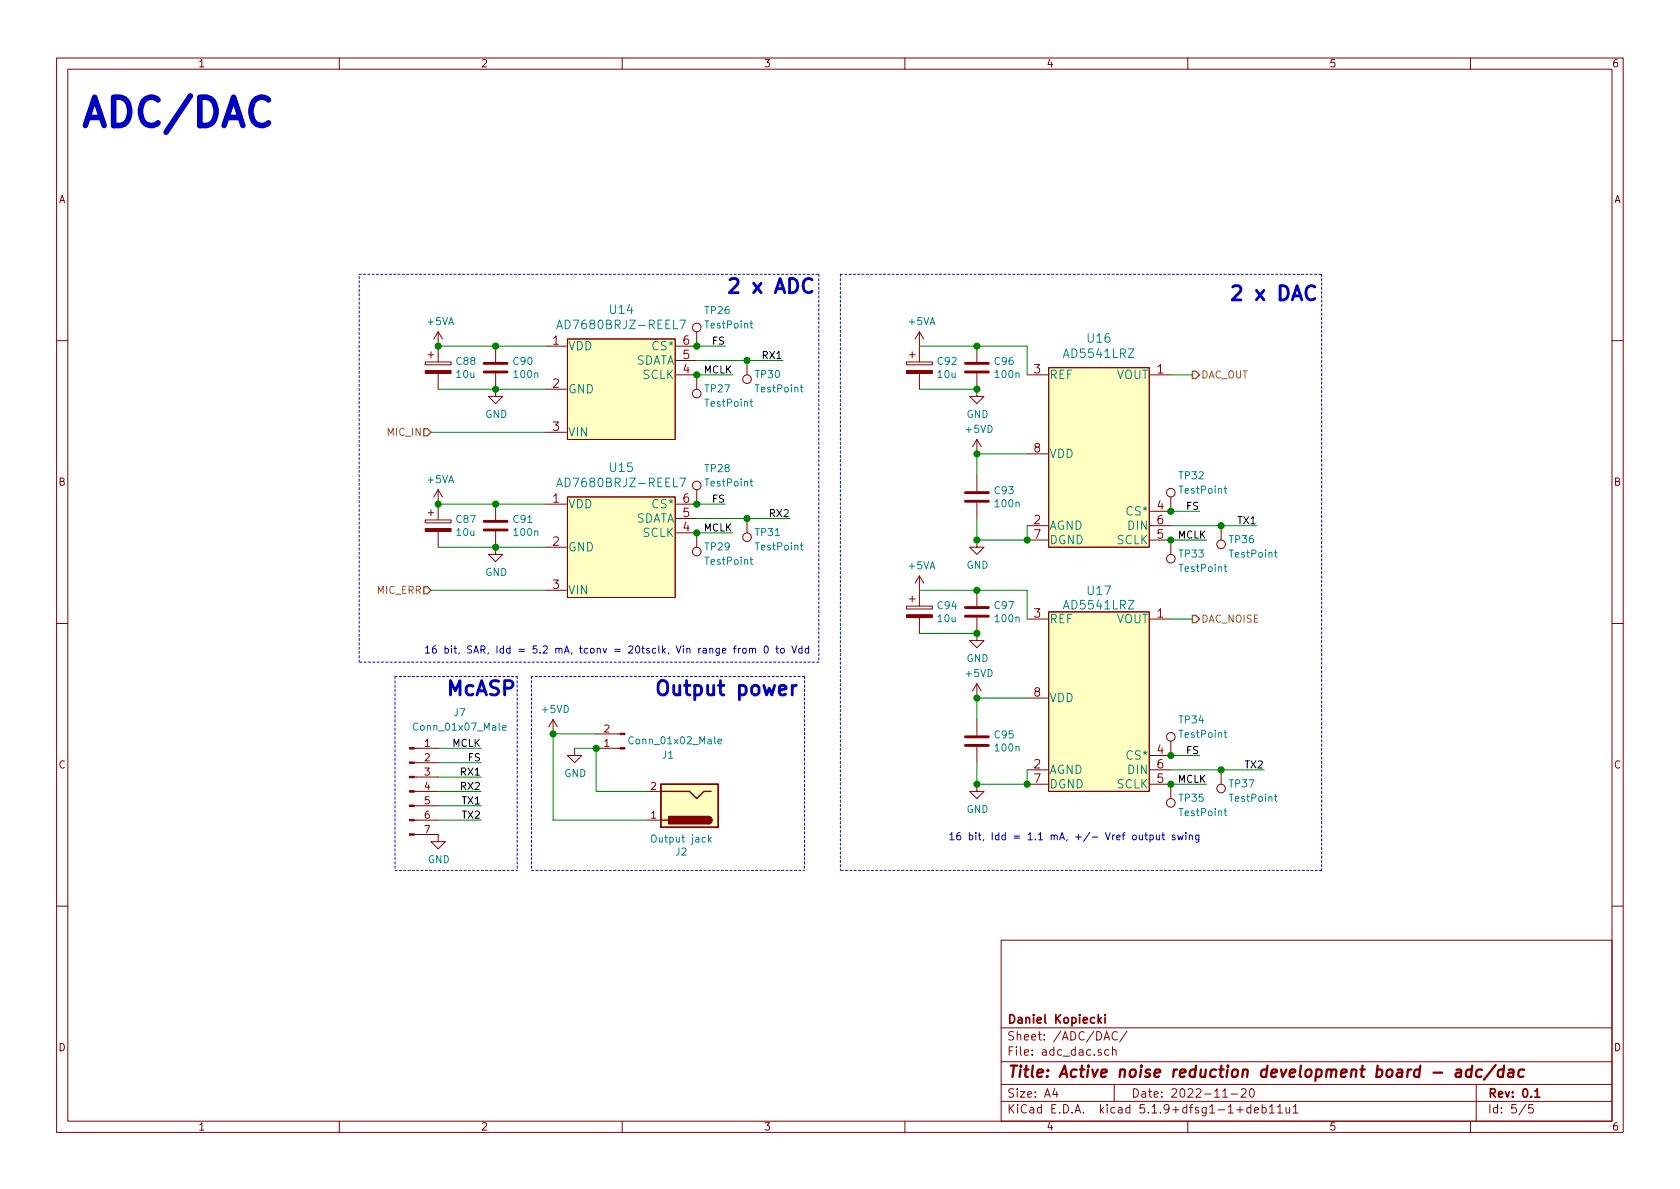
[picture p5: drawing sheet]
<svg xmlns="http://www.w3.org/2000/svg" width="297mm" height="210mm" viewBox="0 0 297 210" stroke-linecap="round" stroke-linejoin="round" font-family="sans-serif">
<g fill="none" stroke="#840000" stroke-width=".18">
<path d="M10 10.3h277v189.9h-277zM12 12.2h273v186.1h-273zM60 10.3v1.9M110 10.3v1.9M160 10.3v1.9M210 10.3v1.9M260 10.3v1.9M77.5 58.7v5.3M77.5 58.7l-.8 1.2M77.5 58.7l.7 1.2M100.3 59.9h19.1v17.8h-19.1zM123.2 58.7v2.5h-3.6"/>
<path d="M162.6 58.7l-.8 1.2M162.6 58.7v5.3M162.6 58.7l.7 1.2M10 60.2h2M75.2 64h4.6v.5h-4.6zM75.7 62.7h1M76.2 62.2v1M77.5 66v2.8M87.6 66v4.1h1.3l-1.3 1.3-1.2-1.3h1.2M87.6 61.2v2.8M96.5 61.2h3.7M96.5 68.8h3.7"/>
<path d="M96.5 76.4h3.7M119.6 66.3h3.6v2.5M119.6 63.7h3.6M132.1 63.7v2.6M160.3 64h4.5v.5h-4.5zM160.8 62.7h1M161.3 62.2v1M162.6 66v2.8M172.7 66v4.1h1.3l-1.3 1.3-1.3-1.3h1.3M172.7 77.7l-.7 1.3M172.7 61.2v2.8M172.7 77.7v2.6"/>
<path d="M172.7 77.7l.8 1.3M181.6 66.3h3.6M185.4 65h17.8v31.8h-17.8zM203.4 66.3h3.6M285 60.2h2M75.2 91.9h4.6v.6h-4.6zM75.7 90.7h1M76.2 90.2v1M77.5 86.6l-.8 1.3M77.5 86.6v5.3M77.5 94v2.8M77.5 86.6l.7 1.3"/>
<path d="M87.6 94v4h1.3l-1.3 1.3-1.2-1.3h1.2M87.6 89.1v2.8M96.5 89.1h3.7M96.5 96.8h3.7M100.3 87.9h19.1v17.8h-19.1zM119.6 94.2h3.6v2.6M119.6 91.7h3.6M123.2 86.6v2.5h-3.6M132.1 91.7v2.5M172.7 95.5v1.3h1.3l-1.3 1.2-1.3-1.2h1.3M172.7 84.1v2.8M172.7 88.9v2.8"/>
<path d="M181.6 93h3.6M181.6 95.5h3.6M181.6 80.3h3.6M203.4 93h3.6M203.4 95.5h3.6v2.5M207 87.9v2.5h-3.6M215.9 93v2.5M10 110.3h2M96.5 104.4h3.7M160.3 107.2h4.5v.5h-4.5zM160.8 105.9h1M161.3 105.4v1"/>
<path d="M162.6 101.8v5.4M162.6 109.2v2.8M162.6 101.8l-.8 1.3M162.6 101.8l.7 1.3M172.7 109.2v4.1h1.3l-1.3 1.2-1.3-1.2h1.3M172.7 104.4v2.8M181.6 109.5h3.6M185.4 108.2h17.8v31.7h-17.8zM203.4 109.5h3.6M285 110.3h2M73.3 132.3h4.2M73.3 139.9h4.2"/>
<path d="M73.3 137.4h4.2M73.3 134.9h4.2M97.8 127.2l-.8 1.3M97.8 127.2v2.6M97.8 127.2l.8 1.3M101.6 132.3v1.3h1.3l-1.3 1.3-1.3-1.3h1.3M105.4 129.8h4.2M105.4 132.3h4.2M114.3 139.9h2.5M172.7 138.7v1.2h1.3l-1.3 1.3-1.3-1.3h1.3M172.7 120.9v2.5M172.7 127.2v2.8"/>
<path d="M172.7 132.1v2.8M172.7 120.9l-.7 1.3M172.7 120.9l.8 1.3M181.6 136.1h3.6M181.6 138.7h3.6M181.6 123.4h3.6M203.4 138.7h3.6v2.5M203.4 136.1h3.6M207 131.1v2.5h-3.6M215.9 136.1v2.6M73.3 147.6h4.2v1.2h1.2l-1.2 1.3-1.3-1.3h1.3M73.3 145h4.2"/>
<path d="M73.3 142.5h4.2M114.3 145h2.5M10 160.2h2M177 166.3h108v32h-108zM285 160.2h2M60 198.3v1.9M110 198.3v1.9M160 198.3v1.9M177 194.8h108M177 191.8h108M177 187.8h108M177 181.8h108"/>
<path d="M186.5 192.5l-.4 1h1M186.8 193v1M195.2 183.9l.5-1.5 .5 1.5M195.3 183.5h.8M196.1 185.7l-.5-.1-.3 .3 .1 .6 .2 .1 .5-.1M196.7 185.7l.2-.1 .4 .1v.9M196.7 185.1v1.5M197 191.8v3M197.6 182.6a.7 .7 0 0 0-1 .2 .7 .7 0 0 0 .2 .9 .55 .55 0 0 0 .8 .1M199.3 182.3l-1.3 2M210 198.3v1.9M216.2 194h.8"/>
<path d="M217.7 193.5h1.1M218.7 196.3h1.1M219.5 192.7l.2-.2h.3l.3 .2v.3v.2l-.9 .8h.9M221.1 192.6l.2-.1a.8 .8 0 0 1 .5 .8 .8 .8 0 0 1-.5 .7 1 1 0 0 1-.2-1.4zM221.2 195.9l-.4-.1-.4 .3 .1 .6 .3 .1 .4-.1M221.2 195.3v1.5M221.8 196.3l.7-.1v-.3l-.5-.1-.2 .2 .1 .7h.6M223.2 195.9l.4-.1 .3 .3-.2 .6h-.5M223.2 195.3v1.5M224.5 195.8l.4-.5v1.5M224.5 196.8h.8M225.9 195.8l.4-.5v1.5"/>
<path d="M225.9 196.8h.8M227.4 195.8l.1 .9 .3 .1 .2-.1M228 195.8v1M228.7 195.8l.4-.5v1.5M228.7 196.8h.8M260 198.3v1.9M261 191.8v6.5M269.8 195.2l-1.2 2M271 195.3h-.7v.7l.2-.1 .5 .1 .1 .2-.1 .5-.2 .1-.5-.1"/>
<circle cx="123.2" cy="57.9" r=".76"/>
<circle cx="123.2" cy="69.6" r=".76"/>
<circle cx="132.1" cy="67.1" r=".76"/>
<circle cx="123.2" cy="97.5" r=".76"/>
<circle cx="123.2" cy="85.8" r=".76"/>
<circle cx="132.1" cy="95" r=".76"/>
<circle cx="207" cy="98.8" r=".76"/>
<circle cx="207" cy="87.1" r=".76"/>
<circle cx="215.9" cy="96.3" r=".76"/>
<circle cx="207" cy="130.3" r=".76"/>
<circle cx="215.9" cy="139.4" r=".76"/>
<circle cx="207" cy="142" r=".76"/>
</g>
<path d="M194.2 179.4v1.5M194.7 179.9l-.5 .6M195.4 179.4v.2M195.4 179.9v1M194.3 180.4l.4 .5M271.4 193l.4-.5v1.5M271.4 194h.8" fill="none" stroke="#840000" stroke-width=".3"/>
<path d="M257.5 189.2h.8l-.1 1.2M258.3 189.6l-.6 .1a.4 .4 0 0 0-.4 .3 .4 .4 0 0 0 .3 .4l.7-.1M260.2 189.2a.68 .68 0 0 0-1 .3v.8l.3 .1 .6-.1M260.3 188.4l-.2 2M262 189.2a.68 .68 0 0 0-1 .3v.6l.1 .2 .2 .1 .6-.1M264.4 188.3l-2 2.6M265.9 189.2a.68 .68 0 0 0-1 .3l-.1 .6 .1 .2 .2 .1 .6-.1M265.9 188.4l-.2 2M266.8 189.2h.8l-.1 1.2M267.6 189.6l-.7 .1a.4 .4 0 0 0-.3 .3 .4 .4 0 0 0 .3 .4l.6-.1M269.5 189.2a.73 .73 0 0 0-.9 .1l-.2 .8 .1 .2 .3 .1 .5-.1" fill="none" stroke="#840000" stroke-width=".41"/>
<path d="M85.6 65.8h4.1M85.6 64.3h4.1M170.7 65.8h4.1M170.7 64.3h4.1M85.6 93.7h4.1M85.6 92.2h4.1M170.7 88.6h4.1M170.7 87.1h4.1M170.7 109h4.1M170.7 107.4h4.1M170.7 131.8h4.1M170.7 130.3h4.1" fill="none" stroke="#840000" stroke-width=".51"/>
<g fill="#840000" stroke="#840000" stroke-width=".18">
<path d="M109.6 129.7h.9v.2h-.9z"/>
<path d="M109.6 132.2h.9v.3h-.9z"/>
<path d="M72.4 147.4h.9v.3h-.9z"/>
<path d="M72.4 144.9h.9v.3h-.9z"/>
<path d="M72.4 142.4h.9v.2h-.9z"/>
<path d="M72.4 139.8h.9v.3h-.9z"/>
<path d="M72.4 137.3h.9v.2h-.9z"/>
<path d="M72.4 134.7h.9v.3h-.9z"/>
<path d="M72.4 132.2h.9v.3h-.9z"/>
<path d="M75.2 93.5h4.6v.5h-4.6z"/>
<path d="M75.2 65.5h4.6v.5h-4.6z"/>
<path d="M160.3 108.7h4.5v.5h-4.5z"/>
<path d="M160.3 65.5h4.5v.5h-4.5z"/>
</g>
<g fill="none" stroke="#008484" stroke-width=".18">
<path d="M98.4 58.1l.5-1.5 .5 1.5M98.6 57.7h.7M120.2 56.6h1l-.7 1.5M132.6 57.2h.5M132.8 56.7v1.1l.3 .2M132.6 71h.5M132.8 70.6v1.1l.3 .2M141.5 68.5h.5M141.7 68v1.1l.3 .2M98.4 86.1l.5-1.5 .5 1.5M98.6 85.6h.7M120.2 84.6h1l-.7 1.5"/>
<path d="M132.6 85.1h.5M132.6 99h.5M132.8 84.7v1.1l.3 .1M132.8 98.5v1.1l.3 .2M141.5 96.4h.5M141.7 96v1.1l.3 .2M216.4 86.4h.5M216.6 99.8v1.1l.3 .2M216.6 85.9v1.1l.3 .2M225.3 97.7h.5M225.5 97.3v1l.3 .2M216.4 100.2h.5"/>
<path d="M88.8 128.7l.7-.1-.1-.3h-.4l-.2 .2 .1 .6h.5M126.9 131.1l.7-.1-.1-.2-.4-.1-.2 .2 .1 .6h.5M216.4 129.6h.5M216.6 129.1v1.1l.3 .2M125.3 147.6v1.3M125.4 148.4l.4 .5M125.8 148.1l-.5 .5M216.4 143.4h.5M216.6 143v1.1l.3 .1M225.3 140.9h.5M225.5 140.4v1.1l.3 .2"/>
</g>
<g fill="#ffffc2" stroke="#ffffc2" stroke-width=".18">
<path d="M116.8 138.7h10.2v7.6h-10.2z"/>
<path d="M185.4 65h17.8v31.8h-17.8z"/>
<path d="M100.3 87.9h19.1v17.8h-19.1z"/>
<path d="M100.3 59.9h19.1v17.8h-19.1z"/>
<path d="M185.4 108.2h17.8v31.7h-17.8z"/>
</g>
<path d="M116.8 138.7h10.2v7.6h-10.2zM116.8 139.9h5.1l1.3 1.3 1.3-1.3h1.2M116.8 145h1.3M125.2 144.4a.63 .63 0 0 1 .7 .6 .63 .63 0 0 1-.7 .7" fill="none" stroke="#840000" stroke-width=".25"/>
<g fill="#840000" stroke="#840000" stroke-width=".25">
<path d="M125.2 144.4a.63 .63 0 0 1 .7 .6 .63 .63 0 0 1-.7 .7z"/>
<path d="M118.2 144.4h7v1.3h-7z"/>
</g>
<g fill="none" stroke="#0000c2" stroke-width=".18" stroke-dasharray=".4 .4">
<path d="M63.5 48.5h81.3M144.8 48.5v68.6M148.6 48.5h85.1M148.6 48.5v105.4M233.7 48.5v105.4M63.5 117.1v-68.6M69.8 119.6h21.6M69.8 119.6v34.3M91.4 119.6v34.3M94 119.6v34.3M142.2 119.6h-48.2M142.2 119.6v34.3"/>
<path d="M144.8 117.1h-81.3M69.8 153.9h21.6M94 153.9h48.2M233.7 153.9h-85.1"/>
</g>
<g fill="none" stroke="#008400" stroke-width=".18">
<path d="M76.2 76.4h20.3M77.5 61.2h19M77.5 68.8h19M123.2 63.7h15.2M123.2 61.2h5.1M123.2 66.3h6.3M162.6 61.2h19v5.1M162.6 68.8h10.1M207 66.3h3.8M77.5 89.1h19M77.5 96.8h19M123.2 91.7h16.5"/>
<path d="M123.2 89.1h5.1M123.2 94.2h6.3M172.7 91.7v3.8h8.9v-2.5M181.6 80.3h-8.9v3.8M207 90.4h5.1M207 93h15.2M207 95.5h6.4M76.2 104.4h20.3M162.6 104.4h19v5.1M162.6 112h10.1M207 109.5h3.8M77.5 132.3h7.6"/>
<path d="M77.5 134.9h7.6M77.5 137.4h7.6M77.5 139.9h7.6M101.6 132.3h3.8v7.6h8.9M105.4 129.8h-7.6v15.2h16.5M172.7 134.9v3.8h8.9v-2.6M181.6 123.4h-8.9v3.8M207 136.1h16.5M207 133.6h5.1M207 138.7h6.4M77.5 142.5h7.6M77.5 145h7.6"/>
</g>
<path d="M74.9 75.8h.7l.6 .6-.6 .7h-.7zM210.8 65.7h.7l.6 .6-.6 .6h-.7zM74.9 103.8h.7l.6 .6-.6 .6h-.7zM210.8 108.8h.7l.6 .7-.6 .6h-.7z" fill="none" stroke="#848400" stroke-width=".25"/>
<path d="M143.6 49.5a1.01 1.01 0 0 0-1.3 0 1.01 1.01 0 0 0-.3 1.2 .93 .93 0 0 0 .5 .9 .93 .93 0 0 0 1.1-.1M232.5 50.7a1.01 1.01 0 0 0-1.3 0 1.01 1.01 0 0 0-.3 1.2 .93 .93 0 0 0 .5 1 .93 .93 0 0 0 1.1-.1M140.1 121.2v1.7M140.8 121.2a.64 .64 0 0 0-.7 .5" fill="none" stroke="#0000c2" stroke-width=".51"/>
<g fill="none" stroke="#0000c2" stroke-width=".18">
<path d="M127.7 115.1l.6-.1v-.3l-.4-.1-.2 .2 .1 .6h.5M129.7 114.6h.4M130.1 114.2l-.3 .2v1.1M130.6 114.6v.9M130.9 114.6l-.2 .1-.1 .2M131.4 114.7l.3-.1 .2 .2v.6l-.4 .1-.2-.2zM132.5 114.8l.2-.2 .3 .1v.8M132.5 114.6v.9M133 114.8l.2-.2 .3 .1 .1 .8M135.2 114.3l.2-.1a.67 .67 0 0 1 .5 .7 .67 .67 0 0 1-.5 .6l-.3-.5zM137.2 114.6h.4M137.3 114.2v1.1l.3 .2"/>
<path d="M138.1 114.7l.3-.1 .3 .3-.1 .5-.3 .1-.3-.2zM140 114.2l.4 1.3 .4-1.3M141.8 114.7l-.3-.1-.3 .3 .1 .5h.5M141.8 114.2v1.3M143 114.7l-.4-.1-.2 .3 .1 .5h.5M143 114.2v1.3M200.4 147.7h.3l.2 .2-.1 .6h-.3l-.3-.2zM201.4 147.7l.1 .8h.3l.2-.1M202 147.7v.8M202.4 147.7h.5M202.6 147.2v1.1l.3 .2M203.3 147.7h.4l.2 .2-.1 .6h-.5"/>
<path d="M203.3 147.7v1.2M204.5 147.7v.8h.3l.2-.1M205 147.7v.8M205.4 147.7h.5M205.6 147.2v1.1l.3 .2M207.7 147.7h-.3l-.1 .1v.2l.4 .2v.3h-.4M208.2 147.7l.3 .8 .2-.6 .2 .6 .3-.8M209.7 147.2v.2M209.7 147.7v.8M210.3 147.8l.2-.1h.3v.8M210.3 147.7v.8M212 147.7l-.1 1.1-.2 .1h-.3"/>
<path d="M212 147.7h-.4l-.2 .2 .1 .6h.5"/>
</g>
<g fill="#008400" stroke="#008400" stroke-width=".25">
<circle cx="172.7" cy="95.5" r=".51"/>
<circle cx="172.7" cy="68.8" r=".51"/>
<circle cx="172.7" cy="104.4" r=".51"/>
<circle cx="77.5" cy="89.1" r=".51"/>
<circle cx="181.6" cy="138.7" r=".51"/>
<circle cx="77.5" cy="61.2" r=".51"/>
<circle cx="172.7" cy="138.7" r=".51"/>
<circle cx="105.4" cy="132.3" r=".51"/>
<circle cx="172.7" cy="61.2" r=".51"/>
<circle cx="207" cy="133.6" r=".51"/>
<circle cx="97.8" cy="129.8" r=".51"/>
<circle cx="123.2" cy="94.2" r=".51"/>
<circle cx="172.7" cy="123.4" r=".51"/>
<circle cx="123.2" cy="61.2" r=".51"/>
<circle cx="123.2" cy="66.3" r=".51"/>
<circle cx="87.6" cy="89.1" r=".51"/>
<circle cx="132.1" cy="63.7" r=".51"/>
<circle cx="87.6" cy="68.8" r=".51"/>
<circle cx="172.7" cy="112" r=".51"/>
<circle cx="123.2" cy="89.1" r=".51"/>
<circle cx="87.6" cy="61.2" r=".51"/>
<circle cx="215.9" cy="93" r=".51"/>
<circle cx="132.1" cy="91.7" r=".51"/>
<circle cx="87.6" cy="96.8" r=".51"/>
<circle cx="181.6" cy="95.5" r=".51"/>
<circle cx="207" cy="95.5" r=".51"/>
<circle cx="207" cy="138.7" r=".51"/>
<circle cx="172.7" cy="80.3" r=".51"/>
<circle cx="207" cy="90.4" r=".51"/>
<circle cx="215.9" cy="136.1" r=".51"/>
</g>
<text font-size="7" fill="#0000c2" x="14" y="22.4">ADC/DAC</text>
<g font-size="3.5" fill="#0000c2">
<text x="128.3" y="51.9">2 x ADC</text>
<text x="217.2" y="53.2">2 x DAC</text>
<text x="78.7" y="123">McASP</text>
<text x="115.6" y="123">Output power</text>
</g>
<text font-size="2.8" fill="#840000" x="178" y="190.5">Title: Active noise reduction development board - adc/dac</text>
<g font-size="2.1" fill="#008484">
<text x="99.4" y="58.2">AD7680BRJZ-REEL7</text>
<text x="107.9" y="55.5">U14</text>
<text x="100.4" y="61.9">VDD</text>
<text x="112.1" y="64.5">SDATA</text>
<text x="115.6" y="61.9">CS*</text>
<text x="188.4" y="63.3">AD5541LRZ</text>
<text x="192.4" y="60.6">U16</text>
<text x="100.4" y="69.6">GND</text>
<text x="113.6" y="67">SCLK</text>
<text x="185.5" y="67">REF</text>
<text x="197.3" y="67">VOUT</text>
<text x="100.4" y="77.2">VIN</text>
<text x="107.9" y="83.5">U15</text>
<text x="185.5" y="81">VDD</text>
<text x="99.4" y="86.2">AD7680BRJZ-REEL7</text>
<text x="100.4" y="89.9">VDD</text>
<text x="115.6" y="89.9">CS*</text>
<text x="112.1" y="92.4">SDATA</text>
<text x="113.6" y="95">SCLK</text>
<text x="185.5" y="93.7">AGND</text>
<text x="199.4" y="91.2">CS*</text>
<text x="199.5" y="93.7">DIN</text>
<text x="100.4" y="97.5">GND</text>
<text x="185.5" y="96.2">DGND</text>
<text x="197.4" y="96.2">SCLK</text>
<text x="100.4" y="105.1">VIN</text>
<text x="188.4" y="107.8">AD5541LRZ</text>
<text x="192.4" y="105.2">U17</text>
<text x="185.5" y="110.2">REF</text>
<text x="197.3" y="110.2">VOUT</text>
<text x="185.5" y="124.2">VDD</text>
<text x="185.5" y="136.9">AGND</text>
<text x="199.4" y="134.3">CS*</text>
<text x="199.5" y="136.9">DIN</text>
<text x="185.5" y="139.4">DGND</text>
<text x="197.4" y="139.4">SCLK</text>
</g>
<g font-size="2.1" fill="#840000">
<text x="97.7" y="61">1</text>
<text x="120.8" y="63.5">5</text>
<text x="120.8" y="61">6</text>
<text x="97.7" y="68.6">2</text>
<text x="120.8" y="66">4</text>
<text x="182.8" y="66">3</text>
<text x="204.6" y="66">1</text>
<text x="97.7" y="76.2">3</text>
<text x="182.8" y="80">8</text>
<text x="97.7" y="88.9">1</text>
<text x="120.8" y="88.9">6</text>
<text x="120.8" y="94">4</text>
<text x="120.8" y="91.4">5</text>
<text x="182.8" y="92.7">2</text>
<text x="182.8" y="95.2">7</text>
<text x="204.6" y="90.2">4</text>
<text x="204.6" y="95.2">5</text>
<text x="204.6" y="92.7">6</text>
<text x="97.7" y="96.5">2</text>
<text x="97.7" y="104.1">3</text>
<text x="182.8" y="109.2">3</text>
<text x="204.6" y="109.2">1</text>
<text x="182.8" y="123.2">8</text>
<text x="182.8" y="135.9">2</text>
<text x="204.6" y="133.3">4</text>
<text x="204.6" y="135.9">6</text>
<text x="182.8" y="138.4">7</text>
<text x="204.6" y="138.4">5</text>
<text x="178" y="184">Sheet: /ADC/DAC/</text>
<text x="178" y="181">Daniel Kopiecki</text>
<text x="178" y="186.7">File: adc_dac.sch</text>
<text x="178" y="196.9">KiCad E.D.A. kicad 5.1.9+dfsg1-1+deb11u1</text>
<text x="178" y="194.1">Size: A4</text>
<text x="200" y="194.1">Date: 2022-11-20</text>
<text x="263" y="194.1">Rev: 0.1</text>
<text x="263" y="196.9">Id: 5/5</text>
</g>
<g font-size="1.8" fill="#840000">
<text x="35" y="11.9">1</text>
<text x="85" y="11.9">2</text>
<text x="135" y="11.9">3</text>
<text x="185" y="11.9">4</text>
<text x="235" y="11.9">5</text>
<text x="285" y="11.9">6</text>
<text x="10.4" y="35.9">A</text>
<text x="285.4" y="35.9">A</text>
<text x="10.4" y="85.9">B</text>
<text x="285.4" y="85.9">B</text>
<text x="106.8" y="129.5">2</text>
<text x="10.4" y="135.9">C</text>
<text x="75.1" y="132.1">1</text>
<text x="75.1" y="134.6">2</text>
<text x="75.1" y="137.2">3</text>
<text x="106.8" y="132.1">1</text>
<text x="285.4" y="135.9">C</text>
<text x="75.1" y="139.7">4</text>
<text x="75.1" y="142.2">5</text>
<text x="115.1" y="139.7">2</text>
<text x="75.1" y="144.8">6</text>
<text x="75.1" y="147.3">7</text>
<text x="115.1" y="144.8">1</text>
<text x="10.4" y="185.9">D</text>
<text x="285.4" y="185.9">D</text>
<text x="35" y="199.9">1</text>
<text x="85" y="199.9">2</text>
<text x="135" y="199.9">3</text>
<text x="185" y="199.9">4</text>
<text x="235" y="199.9">5</text>
<text x="285" y="199.9">6</text>
</g>
<g font-size="1.8" fill="#008484">
<text x="75.6" y="57.5">+5VA</text>
<text x="124.7" y="55.5">TP26</text>
<text x="124.9" y="58.1">TestPoint</text>
<text x="160.7" y="57.5">+5VA</text>
<text x="80.7" y="64.5">C88</text>
<text x="90.8" y="64.5">C90</text>
<text x="165.8" y="64.5">C92</text>
<text x="175.9" y="64.5">C96</text>
<text x="80.8" y="66.8">10u</text>
<text x="91" y="66.8">100n</text>
<text x="124.7" y="69.4">TP27</text>
<text x="124.9" y="71.9">TestPoint</text>
<text x="133.6" y="66.8">TP30</text>
<text x="133.8" y="69.4">TestPoint</text>
<text x="165.9" y="66.8">10u</text>
<text x="176.1" y="66.8">100n</text>
<text x="85.8" y="73.9">GND</text>
<text x="170.9" y="76.5">+5VD</text>
<text x="170.9" y="73.9">GND</text>
<text x="124.7" y="83.5">TP28</text>
<text x="75.6" y="85.4">+5VA</text>
<text x="124.9" y="86">TestPoint</text>
<text x="175.9" y="87.4">C93</text>
<text x="176.1" y="89.7">100n</text>
<text x="208.6" y="84.8">TP32</text>
<text x="208.7" y="87.3">TestPoint</text>
<text x="80.7" y="92.5">C87</text>
<text x="80.8" y="94.8">10u</text>
<text x="90.8" y="92.5">C91</text>
<text x="91" y="94.8">100n</text>
<text x="133.6" y="94.8">TP31</text>
<text x="85.8" y="101.8">GND</text>
<text x="124.7" y="97.3">TP29</text>
<text x="124.9" y="99.9">TestPoint</text>
<text x="133.8" y="97.3">TestPoint</text>
<text x="160.7" y="100.7">+5VA</text>
<text x="170.9" y="100.6">GND</text>
<text x="208.6" y="98.6">TP33</text>
<text x="208.7" y="101.1">TestPoint</text>
<text x="217.4" y="96.1">TP36</text>
<text x="217.6" y="98.6">TestPoint</text>
<text x="165.8" y="107.7">C94</text>
<text x="175.9" y="107.7">C97</text>
<text x="165.9" y="110">10u</text>
<text x="176.1" y="110">100n</text>
<text x="170.9" y="119.7">+5VD</text>
<text x="170.9" y="117.1">GND</text>
<text x="73.6" y="129.2">Conn_01x07_Male</text>
<text x="80.3" y="126.7">J7</text>
<text x="95.9" y="126.1">+5VD</text>
<text x="111.7" y="131.6">Conn_01x02_Male</text>
<text x="175.9" y="130.6">C95</text>
<text x="208.6" y="127.9">TP34</text>
<text x="208.7" y="130.5">TestPoint</text>
<text x="99.8" y="137.4">GND</text>
<text x="117.1" y="134.2">J1</text>
<text x="176.1" y="132.9">100n</text>
<text x="170.9" y="143.8">GND</text>
<text x="208.6" y="141.8">TP35</text>
<text x="217.4" y="139.2">TP37</text>
<text x="217.6" y="141.8">TestPoint</text>
<text x="115.6" y="149">Output jack</text>
<text x="208.7" y="144.3">TestPoint</text>
<text x="75.6" y="152.6">GND</text>
<text x="119.5" y="151.3">J2</text>
</g>
<g font-size="1.8">
<text x="126" y="61">FS</text>
<text x="135" y="63.5">RX1</text>
<text x="124.4" y="66">MCLK</text>
<text x="126" y="88.9">FS</text>
<text x="124.4" y="94">MCLK</text>
<text x="136.3" y="91.4">RX2</text>
<text x="208.3" y="95.2">MCLK</text>
<text x="209.8" y="90.2">FS</text>
<text x="219" y="92.7">TX1</text>
<text x="80" y="132.1">MCLK</text>
<text x="81.7" y="137.2">RX1</text>
<text x="82.8" y="134.6">FS</text>
<text x="209.8" y="133.3">FS</text>
<text x="220.3" y="135.9">TX2</text>
<text x="81.7" y="139.7">RX2</text>
<text x="81.8" y="142.2">TX1</text>
<text x="208.3" y="138.4">MCLK</text>
<text x="81.8" y="144.8">TX2</text>
</g>
<g font-size="1.8" fill="#848400">
<text x="212.3" y="66.9">DAC_OUT</text>
<text x="68.7" y="77.1">MIC_IN</text>
<text x="66.7" y="105">MIC_ERR</text>
<text x="212.3" y="110.1">DAC_NOISE</text>
</g>
<g font-size="1.8" fill="#0000c2">
<text x="74.9" y="115.6">16 bit, SAR, Idd = 5.2 mA, tconv = 20tsclk, Vin range from 0 to Vdd</text>
<text x="167.6" y="148.6">16 bit, Idd = 1.1 mA, +/- Vref output swing</text>
</g>
</svg>
